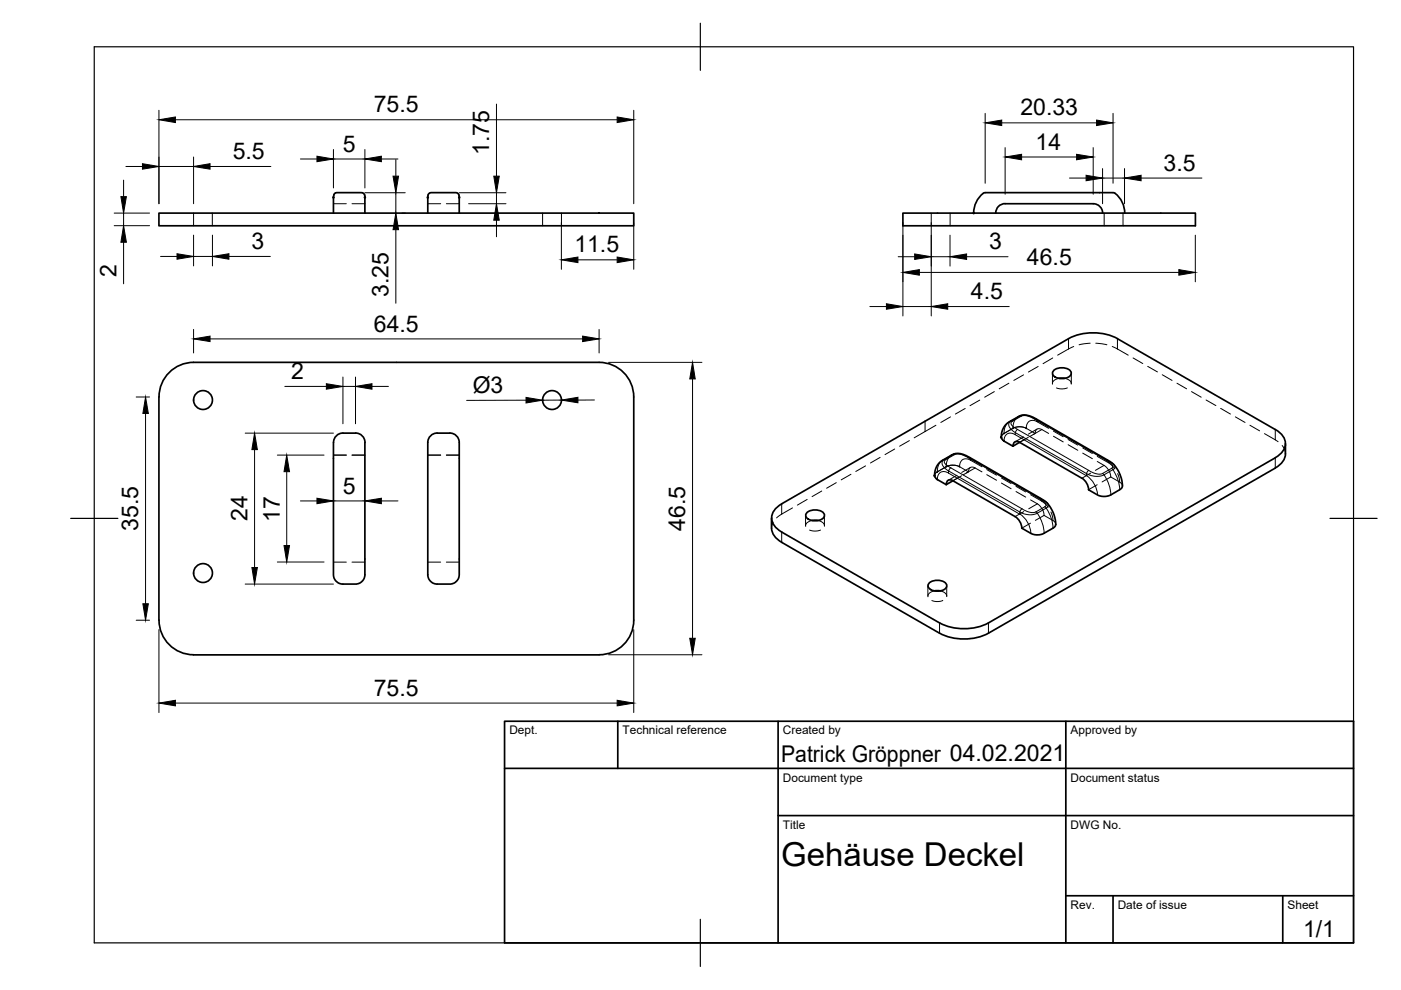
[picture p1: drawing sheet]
<svg xmlns="http://www.w3.org/2000/svg" width="297mm" height="210mm" viewBox="0 0 297 210" stroke-linecap="round" stroke-linejoin="round" font-family="sans-serif">
<!-- layer: Visible -->
<g fill="#000" stroke="#000" stroke-width=".21">
<circle cx="70.7" cy="41.9" r=".17"/>
<circle cx="77.4" cy="41.9" r=".17"/>
<circle cx="90.7" cy="41.9" r=".17"/>
<circle cx="97.4" cy="41.9" r=".17"/>
<circle cx="206.4" cy="45.2" r=".17"/>
<circle cx="212.3" cy="92.7" r=".17"/>
<circle cx="198.1" cy="100.9" r=".17"/>
</g>
<g fill="none" stroke="#000" stroke-width=".36">
<path d="M33.7 45.2h100.7v2.7h-100.7zM77.3 41.4l-.3-.4-.3-.2-5.6 .1-.3 .3-.1 .7v3.3M77.3 41.3l.1 3.9M90.7 45.2v-3.7l.2-.4 .5-.3h5.3l.3 .2 .4 .7v3.5M191.4 45.2h62v2.7h-62zM206.4 45.2a4.6 4.6 0 0 1 2.5-4.4h27.1a4.7 4.7 0 0 1 2.5 4.4M211.1 45.2a1.96 1.96 0 0 1 2-2h18.7a2 2 0 0 1 2 2M41 76.8h86M41.1 76.8a7.4 7.4 0 0 0-7.4 7.4v47.3a7.3 7.3 0 0 0 7.4 7.3M127 76.8a7.3 7.3 0 0 1 7.4 7.4v47.3a7.3 7.3 0 0 1-7.4 7.3M223.3 78.6a2.63 2.63 0 0 1 3.8 .3 1.63 1.63 0 0 1-2 1.4 1.63 1.63 0 0 1-1.9-1.4zM72.7 91.8h2.7"/>
<path d="M75.4 91.8a2.32 2.32 0 0 1 2 3v27a2.02 2.02 0 0 1-2 2h-2.7a2.06 2.06 0 0 1-2-2.3v-26.7a2.95 2.95 0 0 1 1-2.7l1-.3M92.7 91.8h2.7M95.4 91.8a2.35 2.35 0 0 1 2 3v27a2.02 2.02 0 0 1-2 2h-2.7a2.06 2.06 0 0 1-2-2.3v-26.7a2.99 2.99 0 0 1 1-2.7l1-.3M212.9 93.5l1.9 1.1M212.9 93.5a1.71 1.71 0 0 1-.5-2l.2-.6a3.1 3.1 0 0 1 1.4-1.5l2-1.1 .8-.3 1.1 .1 1.2 .4 16.5 9.6 .6 .4 .7 1.1 .9 2.1a1.84 1.84 0 0 1-.1 1.9l-2.4 1.4-1.2 .3-1.2-.3-2.1-1.2a3 3 0 0 0-1.4-2.4l-13.2-7.6-1.4 .8M216.2 93.8a.86 .86 0 0 0-1-.1 .86 .86 0 0 0-.4 .9M224.5 80.2h1.3M272.5 96.2a3.6 3.6 0 0 1-2.1 3l-60.8 35.1a11.5 11.5 0 0 1-10.4-.1l-33.5-19.2-1-.8a3.2 3.2 0 0 1-1.1-2.2v-2.2M272.5 94.1v2.1M164.4 107.9l1.3-1.1 60.9-35a11.4 11.4 0 0 1 10.3 0l33.5 19.3a3.2 3.2 0 0 1 1.8 4.2l-.4 .6-1.4 1.2-60.8 35a11.5 11.5 0 0 1-10.4 0l-33.5-19.3a3.2 3.2 0 0 1-1.8-4.3zM171 108.7a2.63 2.63 0 0 1 3.8 .4 1.63 1.63 0 0 1-2 1.3 1.63 1.63 0 0 1-2-1.3zM172.2 110.4h1.3"/>
<path d="M198.1 100.9l.4-1.7a3.2 3.2 0 0 1 1.3-1.6l2.7-1.4h1.4l1.3 .6 16.2 9.3 .7 .6 .7 1 .9 2.1a1.84 1.84 0 0 1-.1 1.9l-2.3 1.4-1.1 .3-1.4-.2-2.2-1.2a3.1 3.1 0 0 0-1.4-2.5M198.2 100.8l.1 .5 .4 .4M198.7 101.7l1.9 1.1 1.4-.9M202 101.9l13.2 7.6M202 101.9a.86 .86 0 0 0-1-.1 .86 .86 0 0 0-.4 .9M41 138.8h86M197 123.7a2.63 2.63 0 0 1 3.7 .3 1.63 1.63 0 0 1-2 1.3 1.63 1.63 0 0 1-1.9-1.3zM198.1 125.3h1.3"/>
<circle cx="43" cy="84.8" r="2"/>
<circle cx="117" cy="84.8" r="2"/>
<circle cx="43" cy="121.5" r="2"/>
</g>
<!-- layer: Hidden -->
<g fill="none" stroke="#000" stroke-width=".21">
<path d="M41 45.2v2.7M45 45.2v2.7M70.7 43.2h2.7M74.6 43.2h2.8M90.7 43.2h2.7M94.6 43.2h2.8M115 45.2v2.7M119 45.2v2.7M197.4 45.2v2.7M201.4 45.2v2.7M234.1 45.2v2.7M238.1 45.2v2.7"/>
<path d="M217 79.5l-2.1 1.2M220.1 77.7l-2.1 1.2M223.1 79.1v2.2M223.2 75.9l-2.1 1.2M227.1 79.1v2.2M227.6 73.5l-3.4 1.8M231.1 72.8l-2.3 .3M232.3 72.8l2.4 .3M235.8 73.5l3.4 1.8M240.2 75.9l2.1 1.2M243.3 77.7l2.1 1.2M246.4 79.5l2.1 1.2"/>
<path d="M70.7 96.5h2.7M74.6 96.5h2.8M90.7 96.5h2.7M94.6 96.5h2.8M183.5 98.8l-2.1 1.2M186.6 97l-2 1.2M189.7 95.2l-2.1 1.2M192.8 93.4l-2.1 1.2M198.4 90.2l-4.6 2.6M201.5 88.4l-2 1.2M204.6 86.6l-2 1.2M205.7 99.1l-1.8 1.1"/>
<path d="M207.7 84.8l-2 1.2M210.8 83l-2 1.2M213.9 81.3l-2 1.1M217 92.6l-1.8 1.1M217.3 93.1l-1.1 .7M219.5 91.9l-1.9-1.1a3.1 3.1 0 0 0-2.8 0l-2.1 1.2-.4 .7M219.9 91l-1.9 1M222.3 91.9l-1.4-.8a.86 .86 0 0 0-1-.1 .86 .86 0 0 0-.4 .9l-1.2 .7M223.4 92.5l2 1.2M224 82.2l.9 .3 1.4-.3M224.5 80.2a1.28 1.28 0 0 0-1.4 1.3M225.8 80.2l1.1 .6 .2 .6"/>
<path d="M226.5 94.3l2 1.2M229.6 96.1l2 1.2M232.6 97.8a4.7 4.7 0 0 1 2.3 1.6l.4 .7 .2 1M249.5 81.3l2.1 1.1M252.6 83l2.1 1.2M255.7 84.8l2.1 1.2M258.8 86.6l2.1 1.2M261.9 88.4l2.1 1.2M265 90.2l2.1 1.1M268.1 91.9l2.9 1.8M271.8 94.5l.6 .9 .1 .8M70.7 119.2h2.7"/>
<path d="M74.6 119.2h2.8M90.7 119.2h2.7M94.6 119.2h2.8M163.9 110.7l-.3 1.3M168 107.7l-2.3 1.3-1 .8M170.8 109.3v2.2M171.1 105.9l-2 1.2M171.6 112.4l1 .2 1.4-.2M172.1 110.4a1.23 1.23 0 0 0-1.3 1.2M173.4 110.4l1.2 .5 .2 .7M174.2 104.1l-2 1.2M174.8 109.3v2.2"/>
<path d="M177.3 102.3l-2 1.2M180.4 100.6l-2 1.1M202.9 100.8l-1.9 1M203.2 101.3l-1.2 .6M205.3 100l-1.9-1.1a3.2 3.2 0 0 0-2.8 0l-2.1 1.3-.4 .7M208.2 100l-1.5-.8a.85 .85 0 0 0-1-.1 .85 .85 0 0 0-.4 .9l-1.1 .7M209.2 100.6l2.1 1.2M212.3 102.4l2.1 1.2M215.4 104.2l2.1 1.2M218.5 110.9l-1.9 1.1M218.5 106a4.7 4.7 0 0 1 2.2 1.6l.4 .6 .3 1.1M221.4 109.3l2.1 1.2 .3 .7"/>
<path d="M221.4 109.3l-1.9 1M232.6 102.8l-1.8 1M235.5 101.1l2.1 1.2 .4 .7M235.5 101.1l-1.8 1.1M196.7 124.2v2.2M198.1 125.3l-1.2 .6-.2 .6M199.4 125.3l.9 .4 .4 .4v.4M199.9 127.3l-1 .2-1.3-.2M200.7 124.2v2.2"/>
</g>
<!-- layer: Visible Narrow -->
<g fill="none" stroke="#000" stroke-width=".21">
<path d="M200.2 97.4l-.5 .5 .1 .6 .4 .7 .7 .5 15.3 8.9M200.2 97.4l-.4 .2M200.2 97.4l.3 .1M200.5 97.5l-.3 .3 .1 .3 1.1 1 15.3 8.8M201.6 99.2l-.4 .4-.1 .7M202.1 96.4l-1.9 1M202.1 96.3l-.4 .2M202.1 96.4h.3M202.3 96.2l-.2 .2M202.4 96.4l.4-.1 1 .1 1.5 .7M202.4 96.4l-1.9 1.1M205.3 97.1l15.1 8.6"/>
<path d="M205.6 97l-.3 .1M214.3 89.3l-.3 .1M214.3 89.3h.3M214.6 89.3l-.2 .3v.5l1.3 1M215.2 92.2l15.1 8.6a5.2 5.2 0 0 1 2.4 4.1M215.2 92.1a1.45 1.45 0 0 0-1.6-.1 1.45 1.45 0 0 0-.7 1.5l-.4-.4-.2-.4M215.7 91.1l16.2 9.2 1.5 .2 2.4-1.3 .1-.4-.2-.4-1.2-.8M215.7 91l-.3 .4-.2 .8M216.2 88.2l-2.2 1.4-.1 .6 .6 1 .8 .5 15.1 8.7M216.2 88.2l-.3 .1M216.2 88.2l.3 .1M216.5 88.1l-.3 .1"/>
<path d="M219.4 88.9l-1.2-.6-1.2-.2-.5 .2-1.9 1M219.4 88.9l15.1 8.7M219.8 88.9h-.4M230.8 99.7l-.4 .7M234.9 97.6h-.4M235.7 99.3a7.6 7.6 0 0 1 1.7 4.5M236.2 98.6l.2 .5-.2 .3-2.5 1.5-1.6 .1-1.7-.6M270.4 97.1v2.1M165.7 112.8v2.2M198.2 100.8l.1 .5 .4 .4M201.1 100.3l15.1 8.7M201.1 100.3a1.45 1.45 0 0 0-1.7-.2 1.45 1.45 0 0 0-.7 1.6"/>
<path d="M216.2 108.6l1 .4 1 .1h.9l.8-.3M216.2 108.5v.5a5.1 5.1 0 0 1 2.3 4.1M216.7 107.9l-.5 .6M219.6 108.5l.3 .3M219.9 108.8l1.2 2.5 .3 1.8M220.4 105.7l1.3 1 .1 .5-.3 .3M220.7 105.7h-.3M221.5 107.5l-2.3 1.2-1.1-.1-1.4-.7M221.5 107.4l.3 .3M221.8 107.7l-1.9 1.1M221.8 107.7l1.2 2.5 .3 1.8M222.1 106.7l.1 .6-.4 .4"/>
<path d="M230.4 100.4l-.1 .4M233.8 100.4a7.3 7.3 0 0 1 1.7 4.5M199.2 132.1v2.2M209.6 132.1v2.2"/>
</g>
<!-- layer: Hidden Narrow -->
<g fill="none" stroke="#000" stroke-width=".21">
<path d="M226.5 71.8v2.2M236.9 71.8v2.2M196.1 89.3v2.2M199.8 97.6l-.7 .8-.3 .7-.1 .9M200.6 98.9l-1.9 1.1M201.7 96.5l-.5 .5-.4 .6-.2 1.3M203.4 96.2h-1.1M204.6 96.5l1.2 .7M205.6 97l.2 .2M205.8 97.2v.4M205.8 97.2l2.3 1.4M205.8 97.6a1.44 1.44 0 0 0-1.7-.2 1.44 1.44 0 0 0-.7 1.5 3.2 3.2 0 0 0-2.8 0"/>
<path d="M205.8 97.6l2.4 1.4M206.7 99.2l-1.8 1.1M209.2 99.2l2 1.2M209.2 99.6l2.1 1.1M212.9 91.9l-.5 .4-.1 .4M214 89.4l-.6 .5-.3 .7-.2 1.3M214.8 90.8l-1.9 1.1M215.9 88.4l-.6 .4-.3 .7-.2 1.3a3.1 3.1 0 0 1 2.8 0 1.43 1.43 0 0 1 .7-1.5 1.43 1.43 0 0 1 1.6 .1v-.3M217.6 88l-1.1 .1M218 92.7l-1.8 1.1M218.7 88.4l1.2 .7M219.8 88.9l.1 .2"/>
<path d="M219.9 89.1l2.4 1.3M219.9 89.4l2.4 1.4M220.9 91.1l-1.8 1M223.3 91l2.1 1.2M223.4 91.4l2 1.2M226.4 92.8l2.1 1.2M226.5 93.2l2 1.2M229.5 94.6l2.1 1.2M229.6 95l2 1.2M232.6 96.4l2.4 1.3M232.6 96.8l2.4 1.3v-.4M234.1 98.7l-1.9 1"/>
<path d="M234.9 97.6l.1 .1M235 97.7l1.2 .9M235 98.1l1.4 1.3M270.4 91.1v2.2M165.7 106.8v2.2M198.7 100l-.3 .3-.3 .6M203.9 100.9l-1.9 1M212.3 101l2 1.1M212.3 101.3l2.1 1.2M215.4 102.7l2 1.2M215.4 103.1l2.1 1.2M217.1 108.5l-1.9 1"/>
<path d="M218.5 104.5l2.4 1.4M218.5 104.9l2.4 1.4M219.9 106.8l-1.8 1.1M220.7 105.7l.2 .2M220.9 105.9l1.2 .8M220.9 105.9v.4M220.9 106.3l1.3 1.2M222.8 108.6l.4 1.8M231.2 100.3l-1.8 1.1M237 100.4l.3 .9 .1 .9"/>
</g>
<g fill="#000" stroke="#000" stroke-width=".21">
<circle cx="200.6" cy="98.9" r=".08"/>
<circle cx="203.4" cy="98.9" r=".08"/>
<circle cx="212.9" cy="91.9" r=".08"/>
<circle cx="214.8" cy="90.8" r=".08"/>
<circle cx="217.6" cy="90.8" r=".08"/>
<circle cx="198.7" cy="100" r=".08"/>
</g>
<!-- layer: Visible Narrow -->
<g fill="#000" stroke="#000" stroke-width=".21">
<circle cx="212.9" cy="93.5" r=".08"/>
<circle cx="198.7" cy="101.7" r=".08"/>
</g>
<!-- layer: Border -->
<path d="M20 9.9h267v190h-267zM148.5 4.9v10M15 109.9h10M282 109.9h10M148.5 194.9v10" fill="none" stroke="#000" stroke-width=".25"/>
<!-- layer: TitleBlock -->
<path d="M107 152.9h180v47h-180zM131 152.9v10M165 152.9v47M226 152.9v47M107 162.9h180M165 172.9h122M226 189.9h61M236 189.9v10M272 189.9v10" fill="none" stroke="#000" stroke-width=".36"/>
<!-- layer: Dimensions -->
<g fill="none" stroke="#000" stroke-width=".21">
<path d="M26.2 38.2v3.5M26.7 35.3h3.5M33.7 23.4v19.8M33.7 35.3h7.3M37.2 25.4h93.7M41 33.3v9.9M44.5 35.3h12.9M63.7 33.7h3.5M70.7 31.7v8.1M70.7 33.7h6.7M77.4 31.7v8.1M80.9 33.7h3.5"/>
<path d="M83.9 33.9v3.5M105.3 22.1v15.3M134.4 23.4v19.8M208.9 24v14.9M212.4 26h20.1M213.1 31.3v9.9M216.6 33.3h11.7M226.8 37.8h3.5M231.8 31.3v9.9M233.8 35.7v7.5M233.8 37.8h4.6M236 24v14.9"/>
<path d="M238.4 35.7v7.5M241.9 37.8h12.9M24.2 45.2h7.5M24.2 47.9h7.5M26.2 45.2v2.7M26.2 51.4v8.8M34 54.4h3.5M41 49.9v6.5M41 54.4h4M45 49.9v6.5M48.5 54.4h8.8M77.4 40.9h8.5"/>
<path d="M83.9 40.9v4.3M83.9 48.7v15.6M85.2 45.2h.7M97.4 40.9h9.9M99.4 43.2h7.9M105.3 40.9v2.3M105.3 46.7v3.5M119 47.2v9.9M122.5 55.1h8.4M134.4 47.2v9.9M190.4 54.4h3.5M191.4 47.2v19.8"/>
<path d="M194.9 57.8h55M197.4 47.2v19.8M197.4 54.4h4M201.4 49.9v6.5M204.9 54.4h8.8M253.4 49.9v9.8M41 69.8v5M44.5 71.9h79M72.7 79.9v9.9M75.4 79.9v9.9M127 69.8v5M129 76.8h19.8"/>
<path d="M184.4 65h3.5M191.4 65h6M200.9 65h13.1M28.9 84.2h2.8M30.9 87.7v40.3M52 91.8h18.7M54 95.3v25M58.8 96.5h9.9M60.4 81.9h8.8M72.7 81.9h2.7M78.9 81.9h3.5M111.5 84.9h-12.6"/>
<path d="M119 84.8l-4 .1M126 84.8h-3.5M146.8 80.3v55M58.8 119.2h9.9M60.8 100v15.7M63.7 106.2h3.5M70.7 106.2h6.7M80.9 106.2h3.5M28.9 131.5h2.8M33.7 133.5v17.6M52 123.8h18.7M129 138.8h19.8"/>
<path d="M134.4 133.5v17.6M37.2 149.1h93.7"/>
</g>
<g fill="#000" stroke="#000" stroke-width=".21">
<path d="M30.2 34.7l3.5 .6-3.5 .6zM33.7 25.4l3.5-.6v1.2zM41 35.3l3.5-.6v1.2zM67.2 33.1l3.5 .6-3.5 .6zM77.4 33.7l3.5-.6v1.2zM83.3 37.4h1.2l-.6 3.5zM104.7 37.4h1.2l-.6 3.5zM130.9 24.8l3.5 .6-3.5 .6zM208.9 26l3.5-.5v1.1zM213.1 33.3l3.5-.6v1.2zM228.3 32.7l3.5 .6-3.5 .6zM230.3 37.2l3.5 .6-3.5 .5z"/>
<path d="M232.5 25.5l3.5 .5-3.5 .6zM238.4 37.8l3.5-.6v1.1zM25.6 41.7h1.2l-.6 3.5zM26.2 47.9l.6 3.5h-1.2zM37.5 53.8l3.5 .6-3.5 .6zM45 54.4l3.5-.6v1.2zM83.9 45.2l.6 3.5h-1.2zM105.3 43.2l.6 3.5h-1.2zM119 55.1l3.5-.6v1.2zM130.9 54.5l3.5 .6-3.5 .6zM193.9 53.8l3.5 .6-3.5 .6zM191.4 57.8l3.5-.6v1.1z"/>
<path d="M201.4 54.4l3.5-.6v1.2zM249.9 57.2l3.5 .6-3.5 .5zM41 71.9l3.5-.6v1.1zM123.5 71.3l3.5 .6-3.5 .5zM187.9 64.4l3.5 .6-3.5 .6zM197.4 65l3.5-.6v1.2zM30.9 84.2l.6 3.5h-1.2zM54 91.8l.6 3.5h-1.2zM69.2 81.4l3.5 .5-3.5 .6zM75.4 81.9l3.5-.5v1.1zM111.5 84.3l3.5 .6-3.5 .5zM119 84.8l3.5-.6v1.2z"/>
<path d="M146.8 76.8l.6 3.5h-1.2zM60.8 96.5l.6 3.5h-1.2zM60.2 115.7h1.2l-.6 3.5zM67.2 105.6l3.5 .6-3.5 .6zM77.4 106.2l3.5-.6v1.2zM30.3 128h1.2l-.6 3.5zM53.4 120.3h1.2l-.6 3.5zM146.2 135.3h1.2l-.6 3.5zM33.7 149.1l3.5-.6v1.2zM130.9 148.5l3.5 .6-3.5 .6z"/>
</g>
<text font-size="7" x="165.6" y="183.5">Gehäuse Deckel</text>
<g font-size="4.9">
<text x="79.2" y="23.8">75.5</text>
<text x="216.3" y="24.5">20.33</text>
<text x="49.3" y="33.7">5.5</text>
<text x="72.7" y="32.1">5</text>
<text x="103.7" y="32.9" transform="rotate(-90 103.7 32.9)">1.75</text>
<text x="219.6" y="31.8">14</text>
<text x="246.7" y="36.2">3.5</text>
<text x="53.3" y="52.8">3</text>
<text x="121.8" y="53.5">11.5</text>
<text x="209.7" y="52.9">3</text>
<text x="24.7" y="58.8" transform="rotate(-90 24.7 58.8)">2</text>
<text x="217.7" y="56.2">46.5</text>
<text x="82.4" y="63" transform="rotate(-90 82.4 63)">3.25</text>
<text x="205.9" y="63.4">4.5</text>
<text x="79.3" y="70.3">64.5</text>
<text x="61.7" y="80.4">2</text>
<text x="100.2" y="83.2">Ø3</text>
<text x="72.7" y="104.7">5</text>
<text x="29.3" y="112.6" transform="rotate(-90 29.3 112.6)">35.5</text>
<text x="52.5" y="110.5" transform="rotate(-90 52.5 110.5)">24</text>
<text x="59.3" y="110.7" transform="rotate(-90 59.3 110.7)">17</text>
<text x="145.3" y="112.5" transform="rotate(-90 145.3 112.5)">46.5</text>
<text x="79.2" y="147.5">75.5</text>
<text x="165.6" y="161.5">Patrick Gröppner 04.02.2021</text>
<text x="276.3" y="198.6">1/1</text>
</g>
<g font-size="2.5">
<text x="108" y="155.7">Dept.</text>
<text x="132" y="155.7">Technical reference</text>
<text x="166" y="155.7">Created by</text>
<text x="227" y="155.7">Approved by</text>
<text x="166" y="165.7">Document type</text>
<text x="227" y="165.7">Document status</text>
<text x="166" y="175.7">Title</text>
<text x="227" y="175.7">DWG No.</text>
<text x="227" y="192.7">Rev.</text>
<text x="237" y="192.7">Date of issue</text>
<text x="273" y="192.7">Sheet</text>
</g>
</svg>
